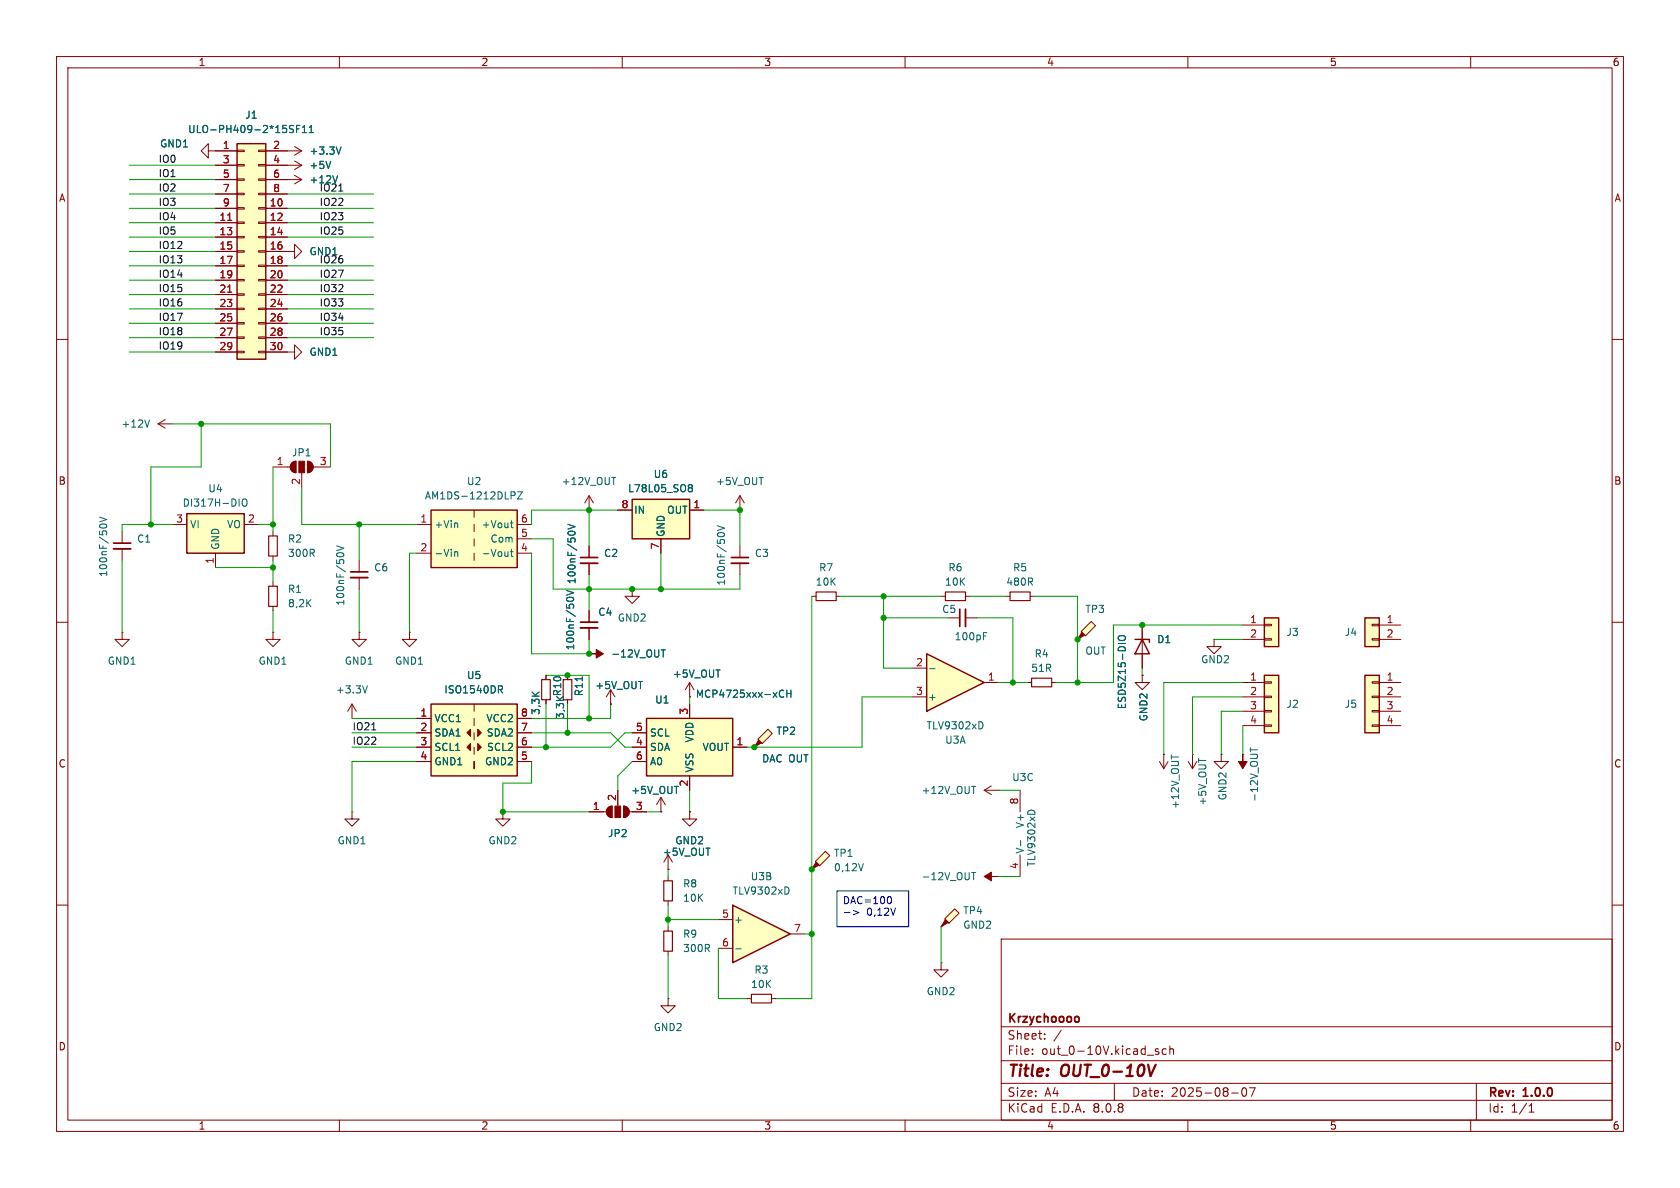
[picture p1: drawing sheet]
<svg xmlns="http://www.w3.org/2000/svg" width="297mm" height="210mm" viewBox="0 0 297 210" stroke-linecap="round" stroke-linejoin="round" font-family="sans-serif">
<g fill="none" stroke="#840000" stroke-width=".18">
<path d="M10 10h277v190h-277zM12 12h273v186h-273zM60 10v2M110 10v2M160 10v2M210 10v2M260 10v2M10 60h2M285 60h2M10 110h2M201.9 119.4v1.3h1.3l-1.3 1.2-1.2-1.2h1.2M201.9 119.4h.1"/>
<path d="M285 110h2M174 139.7l1.3 .8M174 139.7h2.5M175.3 138.9l-1.3 .8M176.5 139.7h.1M10 160h2M132.1 176.5h.7M136.4 176.5h.8M177 166h108v32h-108zM285 160h2M60 198v2M110 198v2"/>
<path d="M160 198v2M177 194.5h108M177 191.5h108M177 187.5h108M177 181.5h108M182.5 186.3v.1M182.5 185.5v.1M184.7 183.6v.1M184.7 182.8v.1M187.6 182.1l-1.3 2M197 191.5v3M204.8 185.5l-.3-.1-.3 .2 .1 .2 .5 .2v.3h-.6"/>
<path d="M206.2 185.5l-.5-.1-.2 .3v.4l.1 .2h.6M206.8 185.5l.2-.1 .4 .1 .1 .9M206.8 184.9v1.5M210 198v2M217.7 193.2h1.2M219.7 192.4l.2-.1a.81 .81 0 0 1 .6 .6 .81 .81 0 0 1-.3 .8l-.2 .1a.81 .81 0 0 1-.3-1.4zM220.9 192.3h1l-.7 1.5M260 198v2M261 191.5v6.5M270.3 196.6h.9M270.3 195.5l.4-.4v1.5"/>
</g>
<path d="M204.3 188.2l-.9 2" fill="none" stroke="#840000" stroke-width=".4"/>
<path d="M190.7 179.8v.7" fill="none" stroke="#840000" stroke-width=".3"/>
<path d="M171.8 139h.7" fill="none" stroke="#006464" stroke-width=".18"/>
<path d="M132.8 175.8h3.6v1.5h-3.6z" fill="none" stroke="#840000" stroke-width=".2"/>
<path d="M129.5 160l10.2 5.1-10.2 5.1z" fill="#ffffc2"/>
<path d="M129.5 160l10.2 5.1-10.2 5.1z" fill="none" stroke="#840000" stroke-width=".25"/>
<g fill="none" stroke="#840000" stroke-width=".18">
<path d="M50.8 29.2h2.5M52.1 28.4l1.2 .8M53.3 29.2l-1.2 .8M166.4 105.4h.7M167.6 109.2h2.1M170.7 105.4h.7M170.7 109.2h2M109.2 139.7v2.8M205 134.6l.7 1.3M205.7 133.4h.1M205.7 133.4v2.5M206.5 134.6l-.8 1.3"/>
<path d="M210.1 134.6l.7 1.3M210.8 133.4h.1M210.8 133.4v2.5M211.6 134.6l-.8 1.3M215.9 133.4v1.2h1.3l-1.3 1.3-1.3-1.3h1.3M215.9 133.4h.1M219.7 133.4h.1M104.1 143.5h3.1M107.5 142.8l.7-.3v2a1.02 1.02 0 0 1-.9-.6 1.02 1.02 0 0 1 .2-1.1zM110.2 142.5a1.02 1.02 0 0 1 1 1 1.02 1.02 0 0 1-1 1zM111.3 143.5h3M116.8 143.5h.1"/>
<path d="M116.8 141l-.7 1.2M116.8 141v2.5M116.8 141l.8 1.2M127 162.6h2.5M127 167.6h2.5M139.7 165.1h2.5"/>
</g>
<path d="M58.5 28.5l-.5 1.3M173.9 112.4h.4M173.9 111.8h.6M207.1 133.5v.7M221.1 132.2v.7M221.1 132.6h1.2M139.2 156.9l.3 .4-.3 .7M130.1 167.7h.9" fill="none" stroke="#006464" stroke-width=".18"/>
<g fill="#840000" stroke="#840000" stroke-width=".18">
<path d="M219.7 133.4v1.2h.8l-.8 1.3-.8-1.3h.8z"/>
<path d="M107.5 142.8l.7-.3v2a1.02 1.02 0 0 1-.9-.6 1.02 1.02 0 0 1 .2-1.1z"/>
<path d="M108.7 142.5h1v2h-1z"/>
<path d="M110.2 142.5a1.02 1.02 0 0 1 1 1 1.02 1.02 0 0 1-1 1z"/>
</g>
<path d="M167.1 104.6h3.6v1.6h-3.6z" fill="none" stroke="#840000" stroke-width=".2"/>
<path d="M170.7 107.7v3" fill="none" stroke="#840000" stroke-width=".33"/>
<path d="M169.7 107.7v3" fill="none" stroke="#840000" stroke-width=".3"/>
<path d="M144.1 152.3l1.8-1.8 .8 .8-1.8 1.7z" fill="#ffffc2"/>
<path d="M144.3 152.4l.5 .5-1.3 .8z" fill="#840000" stroke="#840000" stroke-width=".18"/>
<path d="M130.8 90.2h.1M130.8 87.6l-.8 1.3M130.8 87.6v2.6M130.8 96.5v2.1M130.8 99.6v2M130.8 87.6l.8 1.3M143.5 153.7h.1M144.1 152.3l1.8-1.8 .8 .8-1.8 1.7z" fill="none" stroke="#840000" stroke-width=".18"/>
<path d="M126.8 94.4a.79 .79 0 0 1 1.3 0M126.8 92.9l1.3 .5-1.3 .4M152.6 152.7l-.4 1.2" fill="none" stroke="#006464" stroke-width=".18"/>
<path d="M129.3 99.6h3" fill="none" stroke="#840000" stroke-width=".33"/>
<path d="M129.3 98.6h3" fill="none" stroke="#840000" stroke-width=".3"/>
<path d="M111.8 88.3h10.1v7h-10.1z" fill="#ffffc2"/>
<path d="M111.8 88.3h10.1v7h-10.1z" fill="none" stroke="#840000" stroke-width=".25"/>
<path d="M109.2 90.2h2.6M116.8 95.3v2.5M121.9 90.2h2.6M166.4 170.2v1.3h1.2l-1.2 1.2-1.3-1.2h1.3M166.4 170.2h.1" fill="none" stroke="#840000" stroke-width=".18"/>
<path d="M121.8 86.2h.1M121.8 85.7h.4l.1 .1 .1 .2-.2 .2M121.9 86.2h.3M121.9 86.2l-.1 .1M122.2 86.2l.2 .3-.1 .3-.1 .1h-.4" fill="none" stroke="#006464" stroke-width=".18"/>
<path d="M167 162.4l1.8-1.7 .7 .7-1.7 1.8z" fill="#ffffc2"/>
<path d="M167.1 162.6l.5 .5-1.2 .7z" fill="#840000" stroke="#840000" stroke-width=".18"/>
<path d="M177.8 105.4h.8M182.1 105.4h.8M121.9 123.2h.1M121.9 120.7l-.7 1.2M121.9 120.7v2.5M121.9 120.7l.8 1.2M166.4 163.8h.1M167 162.4l1.8-1.7 .7 .7-1.7 1.8z" fill="none" stroke="#840000" stroke-width=".18"/>
<path d="M178.6 104.6h3.5v1.6h-3.5z" fill="none" stroke="#840000" stroke-width=".2"/>
<path d="M114.3 127h15.2v10.2h-15.2z" fill="#ffffc2"/>
<path d="M114.3 127h15.2v10.2h-15.2z" fill="none" stroke="#840000" stroke-width=".25"/>
<path d="M143.5 105.4h.8M147.8 105.4h.8M111.8 132.1h2.5M111.8 129.5h2.5M111.8 134.6h2.5M121.9 124.5v2.5M121.9 137.2v2.5M129.5 132.1h2.6" fill="none" stroke="#840000" stroke-width=".18"/>
<path d="M137.9 123.1l.3 .2 .4-.2M138.6 122.1l-.4-.1-.3 .2M139.1 122v1.3M139.1 122.6h.7M139.8 122v1.3" fill="none" stroke="#006464" stroke-width=".18"/>
<path d="M144.3 104.6h3.5v1.6h-3.5z" fill="none" stroke="#840000" stroke-width=".2"/>
<path d="M134 130.7l1.8-1.8 .7 .8-1.8 1.7z" fill="#ffffc2"/>
<path d="M134.1 130.8l.5 .5-1.3 .8z" fill="#840000" stroke="#840000" stroke-width=".18"/>
<path d="M133.3 132.1h.1M134 130.7l1.8-1.8 .7 .8-1.8 1.7z" fill="none" stroke="#840000" stroke-width=".18"/>
<path d="M163.8 115.6l10.2 5.1-10.2 5z" fill="#ffffc2"/>
<path d="M163.8 115.6l10.2 5.1-10.2 5z" fill="none" stroke="#840000" stroke-width=".25"/>
<g fill="none" stroke="#840000" stroke-width=".18">
<path d="M104.1 115.6h.1M111.8 104.1v1.3h1.2l-1.2 1.3-1.3-1.3h1.3M111.8 104.1h.1M161.3 118.1h2.5M107.9 124.5h.1M107.9 121.9l-.7 1.3M107.9 121.9v2.6M107.9 121.9l.8 1.3M161.3 123.2h2.5M174 120.7h2.5M181.6 120.7h.8M185.9 120.7h.8"/>
<path d="M176.5 154.9h.1M118.1 176.5v1.3h1.3l-1.3 1.3-1.3-1.3h1.3M118.1 176.5h.1M118.1 163.8v.8M118.1 168.1v.8"/>
</g>
<path d="M116.9 114.9h.7M117.3 114.9v1.2M164.4 118.2h.9M173.5 127.6l.3 .5-.3 .7M171.8 154.2h.7M172.1 154.2v1.3" fill="none" stroke="#006464" stroke-width=".18"/>
<g fill="#840000" stroke="#840000" stroke-width=".18">
<path d="M104.1 115.6h1.3v-.8l1.3 .8-1.3 .7v-.7z"/>
<path d="M174 154.9l1.3-.7v.7h1.2h-1.2v.8z"/>
</g>
<path d="M182.4 119.9h3.5v1.5h-3.5zM117.3 164.6h1.6v3.5h-1.6z" fill="none" stroke="#840000" stroke-width=".2"/>
<path d="M191.1 111.6l1.8-1.7 .8 .7-1.8 1.8z" fill="#ffffc2"/>
<path d="M191.3 111.8l.5 .5-1.3 .7z" fill="#840000" stroke="#840000" stroke-width=".18"/>
<path d="M190.5 113h.1M191.1 111.6l1.8-1.7 .8 .7-1.8 1.8zM88.9 143.5v1.3h1.3l-1.3 1.3-1.3-1.3h1.3M88.9 143.5h.1M118.1 153.7h.1M118.1 151.1l-.8 1.3M118.1 151.1v2.6M118.1 151.1l.8 1.3" fill="none" stroke="#840000" stroke-width=".18"/>
<path d="M241.3 119.4h2.5v10.1h-2.5z" fill="#ffffc2"/>
<path d="M242.6 128.1h1.2v.3h-1.2zM242.6 125.6h1.2v.3h-1.2zM242.6 123.1h1.2v.2h-1.2zM242.6 120.5h1.2v.3h-1.2zM243.8 120.7h3.8M243.8 123.2h3.8M243.8 125.7h3.8M243.8 128.3h3.8" fill="none" stroke="#840000" stroke-width=".18"/>
<path d="M241.3 119.4h2.5v10.1h-2.5z" fill="none" stroke="#840000" stroke-width=".25"/>
<path d="M223.5 119.4h2.6v10.1h-2.6z" fill="#ffffc2"/>
<path d="M219.7 120.7h3.8M219.7 123.2h3.8M219.7 125.7h3.8M219.7 128.3h3.8M223.5 128.1h1.3v.3h-1.3zM223.5 125.6h1.3v.3h-1.3zM223.5 123.1h1.3v.2h-1.3zM223.5 120.5h1.3v.3h-1.3z" fill="none" stroke="#840000" stroke-width=".18"/>
<path d="M223.5 119.4h2.6v10.1h-2.6z" fill="none" stroke="#840000" stroke-width=".25"/>
<path d="M241.3 109.2h2.5v5.1h-2.5z" fill="#ffffc2"/>
<path d="M242.6 112.9h1.2v.3h-1.2zM242.6 110.4h1.2v.2h-1.2zM243.8 110.5h3.8M243.8 113h3.8" fill="none" stroke="#840000" stroke-width=".18"/>
<path d="M241.3 109.2h2.5v5.1h-2.5z" fill="none" stroke="#840000" stroke-width=".25"/>
<path d="M223.5 109.2h2.6v5.1h-2.6z" fill="#ffffc2"/>
<g fill="none" stroke="#840000" stroke-width=".18">
<path d="M201.9 110.5v7.6M214.6 113v1.3h1.3l-1.3 1.3-1.2-1.3h1.2M214.6 113h.1M219.7 110.5h3.8M219.7 113h3.8M223.5 112.9h1.3v.3h-1.3zM223.5 110.4h1.3v.2h-1.3zM180.3 139.7v3.8M62.2 143.5v1.3h1.3l-1.3 1.3-1.2-1.3h1.2M62.2 143.5h.1M118.1 154.9v.8M118.1 159.3v.7"/>
<path d="M121.9 143.5v1.3h1.3l-1.3 1.3-1.3-1.3h1.3M121.9 143.5h.1M180.3 151.1v3.8"/>
</g>
<path d="M200.7 113h2.5v.5M201.9 113l1.3 2.6h-2.5zM223.5 109.2h2.6v5.1h-2.6z" fill="none" stroke="#840000" stroke-width=".25"/>
<path d="M117.3 155.7h1.6v3.6h-1.6z" fill="none" stroke="#840000" stroke-width=".2"/>
<path d="M197.7 112.5a.81 .81 0 0 1 1.3 .2 .43 .43 0 0 1-.5 .5h-.4a.42 .42 0 0 1-.4-.2 .42 .42 0 0 1 0-.5zM180.4 148.5v1M181.7 143.5l.5-.3 .7 .3" fill="none" stroke="#006464" stroke-width=".18"/>
<path d="M76.2 124.5h15.2v12.7h-15.2z" fill="#ffffc2"/>
<path d="M76.2 124.5h15.2v12.7h-15.2z" fill="none" stroke="#840000" stroke-width=".25"/>
<g fill="none" stroke="#840000" stroke-width=".18">
<path d="M27.9 74.9l1.3 .8M27.9 74.9h2.6M29.2 74.2l-1.3 .7M48.3 82.6h3M48.3 94v.7M48.3 98.3v.8M51.6 81.8l.7-.3v2.1a1.02 1.02 0 0 1-.9-.7 1.02 1.02 0 0 1 .2-1.1zM53.3 83.6v2.8M54.4 81.5a1.02 1.02 0 0 1 1 1.1 1.02 1.02 0 0 1-1 1zM55.4 82.6h3M63.5 99.1v2M63.5 102.1v2"/>
<path d="M96.5 119.4v.7M100.3 119.4v.7M62.2 124.5l-.7 1.2M62.2 124.5v2.5M62.2 124.5l.8 1.2M73.7 127h2.5M73.7 129.5h2.5M73.7 132.1h2.5M73.7 134.6h2.5M83.8 134.6v1.3zM83.8 124.5v1.2M83.8 127v1.3"/>
<path d="M83.8 129.5v1.3M83.8 132.1v1.3M91.4 127h2.6M91.4 129.5h2.6M91.4 132.1h2.6M91.4 134.6h2.6M96.5 123.7v.8"/>
</g>
<g fill="#840000" stroke="#840000" stroke-width=".18">
<path d="M82.5 129.5l.7-.6v1.3z"/>
<path d="M84.5 131.4l.6 .7-.6 .6z"/>
<path d="M84.5 128.9l.6 .6-.6 .7z"/>
<path d="M82.5 132.1l.7-.7v1.3z"/>
<path d="M51.6 81.8l.7-.3v2.1a1.02 1.02 0 0 1-.9-.7 1.02 1.02 0 0 1 .2-1.1z"/>
<path d="M52.8 81.5h1v2.1h-1z"/>
<path d="M54.4 81.5a1.02 1.02 0 0 1 1 1.1 1.02 1.02 0 0 1-1 1z"/>
</g>
<path d="M26.4 74.2l-.4 1.3M59.5 98a.79 .79 0 0 1 1.3 0M59.5 96.5l1.3 .4-1.3 .4M102.9 119.6v.8M65 121.2l-.5 1.3M88.1 121.2h.5l.2 .3-.1 .3-.6 .1M88.4 121.9l.4 .6" fill="none" stroke="#006464" stroke-width=".18"/>
<path d="M47.5 94.7h1.5v3.6h-1.5zM95.8 120.1h1.5v3.6h-1.5zM99.6 120.1h1.5v3.6h-1.5z" fill="none" stroke="#840000" stroke-width=".2"/>
<path d="M62 102.1h3" fill="none" stroke="#840000" stroke-width=".33"/>
<path d="M62 101.1h3" fill="none" stroke="#840000" stroke-width=".3"/>
<path d="M33 90.8h10.2v7h-10.2z" fill="#ffffc2"/>
<path d="M33 90.8h10.2v7h-10.2z" fill="none" stroke="#840000" stroke-width=".25"/>
<g fill="none" stroke="#840000" stroke-width=".18">
<path d="M50.8 31.8h2.5M52.1 31l1.2 .8M53.3 31.8l-1.2 .7M50.8 62.2h1.3v-1.2l1.2 1.2-1.2 1.3v-1.3M21.6 94v2M21.6 97v2.1M30.5 92.7h2.5M38.1 97.8v2.5M43.2 92.7h2.5M104.1 96.5v2.1M104.1 99.6v2M21.6 111.8v1.2h1.3l-1.3 1.3-1.3-1.3h1.3"/>
<path d="M21.6 111.8h.1M48.3 111.8v1.2h1.2l-1.2 1.3-1.3-1.3h1.3M48.3 111.8h.1M48.3 102.9v.7M48.3 107.2v.8M63.5 111.8v1.2h1.3l-1.3 1.3-1.3-1.3h1.3M63.5 111.8h.1M72.4 111.8v1.2h1.3l-1.3 1.3-1.3-1.3h1.3M72.4 111.8h.1M104.1 108v2M104.1 111v2"/>
</g>
<path d="M59.7 31.1l-.4 1.2M17.6 92.9a.79 .79 0 0 1 1.3 0M17.6 91.4l1.3 .4-1.3 .5M42.9 88.4l.2-.2a.43 .43 0 0 1 .6 .4v.5a.42 .42 0 0 1-.5 .4 .42 .42 0 0 1-.4-.4zM100.4 94.2a.79 .79 0 0 1 1.3 0M100.4 92.7l1.3 .4-1.3 .4M100.1 105.9a.79 .79 0 0 1 1.3 0M100.1 104.4l1.3 .4-1.3 .4" fill="none" stroke="#006464" stroke-width=".18"/>
<path d="M47.5 103.6h1.5v3.6h-1.5z" fill="none" stroke="#840000" stroke-width=".2"/>
<path d="M20.1 97h3M102.6 99.6h3.1M102.6 111h3.1" fill="none" stroke="#840000" stroke-width=".33"/>
<path d="M20.1 96h3M102.6 98.6h3.1M102.6 110h3.1" fill="none" stroke="#840000" stroke-width=".3"/>
<path d="M76.2 90.2h15.2v10.1h-15.2z" fill="#ffffc2"/>
<path d="M76.2 90.2h15.2v10.1h-15.2z" fill="none" stroke="#840000" stroke-width=".25"/>
<g fill="none" stroke="#840000" stroke-width=".18">
<path d="M73.7 92.7h2.5M73.7 97.8h2.5M83.8 90.2v1.2M83.8 92.7v1.3M83.8 95.3v1.2M83.8 97.8v1.3M91.4 92.7h2.6M91.4 97.8h2.6M91.4 95.3h2.6M104.1 90.2h.1M104.1 87.6l-.7 1.3M104.1 87.6v2.6"/>
<path d="M104.1 87.6l.8 1.3"/>
</g>
<path d="M80.4 97.6l.2-.1 .3 .1v.8M80.4 97.5v.9M80.7 92.4l.2 .2v.7M90.2 97.5h.5M90.2 92.4h.5M90.4 86.9h.4l.3 .3-.1 .3-.6 .1M90.4 92v1.1l.3 .2M90.4 97.1v1.1l.3 .2M91.5 86.9h.8l-.8 1.3h.8M108.1 84.4h.8" fill="none" stroke="#006464" stroke-width=".18"/>
<path d="M41.9 25.4h5.1v38.1h-5.1z" fill="#ffffc2"/>
<g fill="none" stroke="#840000" stroke-width=".18">
<path d="M36.8 26.7v-1.3l-1.2 1.3 1.2 1.2v-1.2h5.1M38.1 36.8h3.8M38.1 39.4h3.8M38.1 29.2h3.8M38.1 31.8h3.8M38.1 34.3h3.8M41.9 39.2h1.3v.3h-1.3zM41.9 36.7h1.3v.3h-1.3zM41.9 34.2h1.3v.2h-1.3zM41.9 31.6h1.3v.3h-1.3zM41.9 29.1h1.3v.2h-1.3zM41.9 26.5h1.3v.3h-1.3z"/>
<path d="M45.7 39.2h1.3v.3h-1.3zM45.7 36.7h1.3v.3h-1.3zM45.7 34.2h1.3v.2h-1.3zM45.7 31.6h1.3v.3h-1.3zM45.7 29.1h1.3v.2h-1.3zM45.7 26.5h1.3v.3h-1.3zM47 26.7h6.3M47 36.8h3.8M47 39.4h3.8M47 29.2h3.8M47 31.8h3.8M47 34.3h3.8"/>
<path d="M52.1 25.9l1.2 .8M53.3 26.7l-1.2 .7M38.1 41.9h3.8M38.1 44.5h3.8M38.1 47h3.8M38.1 49.5h3.8M38.1 52.1h3.8M38.1 54.6h3.8M38.1 57.2h3.8M38.1 59.7h3.8M41.9 59.6h1.3v.2h-1.3zM41.9 57h1.3v.3h-1.3z"/>
<path d="M41.9 54.5h1.3v.2h-1.3zM41.9 51.9h1.3v.3h-1.3zM41.9 49.4h1.3v.3h-1.3zM41.9 46.9h1.3v.2h-1.3zM41.9 44.3h1.3v.3h-1.3zM41.9 41.8h1.3v.2h-1.3zM45.7 59.6h1.3v.2h-1.3zM45.7 57h1.3v.3h-1.3zM45.7 54.5h1.3v.2h-1.3zM45.7 51.9h1.3v.3h-1.3zM45.7 49.4h1.3v.3h-1.3zM45.7 46.9h1.3v.2h-1.3z"/>
<path d="M45.7 44.3h1.3v.3h-1.3zM45.7 41.8h1.3v.2h-1.3zM47 44.5h5.1v1.2l1.2-1.2-1.2-1.3v1.3M47 41.9h3.8M47 47h3.8M47 49.5h3.8M47 52.1h3.8M47 54.6h3.8M47 57.2h3.8M47 59.7h3.8M38.1 62.2h3.8M41.9 62.1h1.3v.3h-1.3z"/>
<path d="M45.7 62.1h1.3v.3h-1.3zM47 62.2h3.8M104.1 96.5v2.1M104.1 99.6v2M109.2 90.2h2.6M116.8 95.3v2.5M121.9 90.2h2.6M96.5 119.4v.7M100.3 119.4v.7M104.1 115.6h.1M104.1 108v2M104.1 111v2"/>
<path d="M201.9 119.4h.1M201.9 110.5v2.5M201.9 115.6v2.5M73.7 132.1h2.5M73.7 129.5h2.5M73.7 134.6h2.5M73.7 127h2.5M91.4 132.1h2.6M91.4 129.5h2.6M91.4 134.6h2.6M91.4 127h2.6M96.5 123.7v.8"/>
<path d="M107.9 124.5h.1M109.2 139.7v2.5M111.8 132.1h2.5M111.8 129.5h2.5M111.8 134.6h2.5M121.9 123.2h.1M121.9 124.5v2.5M121.9 137.2v2.5M129.5 132.1h2.6M133.3 132.1h.1M104.1 143.5h2.6M111.8 143.5h2.5"/>
<path d="M116.8 143.5h.1M118.1 153.7h.1M121.9 143.5h.1"/>
</g>
<path d="M41.9 25.4h5.1v38.1h-5.1z" fill="none" stroke="#840000" stroke-width=".25"/>
<path d="M40.2 39h.8M40.2 51.7h.8" fill="none" stroke="#a90000" stroke-width=".18"/>
<g fill="none" stroke="#006464" stroke-width=".18">
<path d="M51.4 22.8l.4 .1 .1 .3-.3 .2h-.3M51.4 22.2h.5M52.4 22.8h.5M53 22.2h-.6v1.2M53.5 23.4h.7M53.5 22.5l.3-.3v1.2M54.7 23.4h.7M54.7 22.5l.3-.3v1.2M58.5 28.5l-.5 1.3M59.7 31.1l-.4 1.2M60.3 26l-.4 1.2M100.4 94.2a.79 .79 0 0 1 1.3 0"/>
<path d="M100.4 92.7l1.3 .4-1.3 .4M121.8 86.2h.1M121.8 85.7h.4l.1 .1 .1 .2-.2 .2M121.9 86.2h.3M121.9 86.2l-.1 .1M122.2 86.2l.2 .3-.1 .3-.1 .1h-.4M100.1 105.9a.79 .79 0 0 1 1.3 0M100.1 104.4l1.3 .4-1.3 .4M102.9 119.6v.8M116.9 114.9h.7M117.3 114.9v1.2M197.7 112.5a.81 .81 0 0 1 1.3 .2 .43 .43 0 0 1-.5 .5h-.4a.42 .42 0 0 1-.4-.2 .42 .42 0 0 1 0-.5z"/>
<path d="M88.1 121.2h.5l.2 .3-.1 .3-.6 .1M88.4 121.9l.4 .6M137.9 123.1l.3 .2 .4-.2M138.6 122.1l-.4-.1-.3 .2M139.1 122v1.3M139.1 122.6h.7M139.8 122v1.3"/>
</g>
<path d="M59.9 33.8h.7M65.7 129h.7" fill="none" stroke="#0f0f0f" stroke-width=".18"/>
<path d="M148 157.5h12.7v6.3h-12.7zM157.2 158.5a.68 .68 0 0 1 .4 .6 .68 .68 0 0 1-.4 .7M149.3 161.3h1M150.9 161l1 .3-1 .4" fill="none" stroke="#0000c2" stroke-width=".18"/>
<g fill="none" stroke="#009600" stroke-width=".18">
<path d="M22.9 34.3h15.2M22.9 39.4h15.2M22.9 36.8h15.2M22.9 29.2h15.2M22.9 31.8h15.2M50.8 34.3h15.2M50.8 39.4h15.2M50.8 36.8h15.2M22.9 59.7h15.2M22.9 57.2h15.2M22.9 44.5h15.2M22.9 41.9h15.2"/>
<path d="M22.9 49.5h15.2M22.9 52.1h15.2M22.9 54.6h15.2M22.9 47h15.2M50.8 59.7h15.2M50.8 57.2h15.2M50.8 41.9h15.2M50.8 49.5h15.2M50.8 52.1h15.2M50.8 54.6h15.2M50.8 47h15.2M22.9 62.2h15.2"/>
<path d="M30.5 74.9h27.9v7.7M35.6 74.9v7.7h-8.9v10.1M21.6 99.1v12.7M30.5 92.7h-8.9v1.3M45.7 92.7h2.6M48.3 82.6v11.4M48.3 99.1v3.8M53.3 86.4v6.3h20.4M63.5 92.7v6.4M73.7 97.8h-1.3v14M94 97.8v17.8h10.1v-2.6M94 95.3h3.8v8.8h33v-2.5"/>
<path d="M104.1 90.2v6.3M109.2 90.2h-15.2v2.5M116.8 97.8v6.3M124.5 90.2h6.3v6.3M38.1 100.3h10.2M48.3 108v3.8M63.5 104.1v7.7M96.5 119.4h7.6v7.6M104.1 101.6v6.4M143.5 105.4v71.1h-6.3M148.6 105.4h17.8M156.2 109.2h11.4"/>
<path d="M156.2 105.4v12.7h5.1M171.4 105.4h6.4M172.7 109.2h6.4v11.5M182.9 105.4h7.6v15.3M201.9 118.1v1.3M214.6 113h5.1M219.7 110.5h-22.9v10.2h-10.1M62.2 132.1h11.5M62.2 129.5h11.5M62.2 127h11.5M73.7 134.6h-11.5v8.9M94 129.5h13.9l2.6 2.6h1.3"/>
<path d="M94 134.6v3.8h-5.1v5.1h15.2M96.5 124.5v7.6M100.3 124.5v5M107.9 124.5v2.5h-13.9M111.8 134.6l-2.6 2.6v2.5M111.8 129.5h-1.3l-2.6 2.6h-13.9M121.9 123.2v1.3M121.9 139.7v3.8M161.3 123.2h-8.9v8.9h-20.3M176.5 139.7h3.8M176.5 120.7h5.1M219.7 123.2h-8.9v10.2"/>
<path d="M219.7 120.7h-14v12.7M219.7 128.3v5.1M219.7 125.7h-3.8v7.7M114.3 143.5h2.5M118.1 153.7v1.2M176.5 154.9h3.8M118.1 160v3.8M118.1 168.9v7.6M118.1 162.6h8.9M127 167.6v8.9h5.1M142.2 165.1h1.3M166.4 163.8v6.4"/>
</g>
<g fill="#009600" stroke="#009600" stroke-width=".18">
<circle cx="156.2" cy="105.4" r=".46"/>
<circle cx="100.3" cy="129.5" r=".46"/>
<circle cx="130.8" cy="90.2" r=".46"/>
<circle cx="116.8" cy="104.1" r=".46"/>
<circle cx="100.3" cy="119.4" r=".46"/>
<circle cx="104.1" cy="127" r=".46"/>
<circle cx="201.9" cy="110.5" r=".46"/>
<circle cx="143.5" cy="153.7" r=".46"/>
<circle cx="133.3" cy="132.1" r=".46"/>
<circle cx="118.1" cy="162.6" r=".46"/>
<circle cx="143.5" cy="165.1" r=".46"/>
<circle cx="179.1" cy="120.7" r=".46"/>
<circle cx="190.5" cy="120.7" r=".46"/>
<circle cx="190.5" cy="113" r=".46"/>
<circle cx="156.2" cy="109.2" r=".46"/>
<circle cx="88.9" cy="143.5" r=".46"/>
<circle cx="96.5" cy="132.1" r=".46"/>
<circle cx="48.3" cy="92.7" r=".46"/>
<circle cx="35.6" cy="74.9" r=".46"/>
<circle cx="48.3" cy="100.3" r=".46"/>
<circle cx="26.7" cy="92.7" r=".46"/>
<circle cx="104.1" cy="104.1" r=".46"/>
<circle cx="104.1" cy="115.6" r=".46"/>
<circle cx="63.5" cy="92.7" r=".46"/>
<circle cx="111.8" cy="104.1" r=".46"/>
<circle cx="104.1" cy="90.2" r=".46"/>
</g>
<g font-size="2.8" fill="#840000">
<text x="178" y="190.9">Title:</text>
<text x="187.7" y="190.9">OUT_0-10V</text>
</g>
<g font-size="2.1" fill="#840000">
<text x="178" y="184">Sheet:</text>
<text x="178" y="181.2">Krzychoooo</text>
<text x="178" y="186.7">File:</text>
<text x="184.1" y="186.7">out_0-10V.kicad_sch</text>
<text x="178" y="196.9">KiCad</text>
<text x="178" y="194.1">Size:</text>
<text x="184.7" y="194.1">A4</text>
<text x="185.7" y="196.9">E.D.A.</text>
<text x="193.3" y="196.9">8.0.8</text>
<text x="200" y="194.1">Date:</text>
<text x="207" y="194.1">2025-08-07</text>
<text x="263" y="194.3">Rev:</text>
<text x="263" y="196.9">Id:</text>
<text x="267.1" y="196.9">1/1</text>
<text x="269.4" y="194.3">1.0.0</text>
</g>
<g font-size="1.8" fill="#840000">
<text x="35" y="11.9">1</text>
<text x="85" y="11.9">2</text>
<text x="135" y="11.9">3</text>
<text x="185" y="11.9">4</text>
<text x="235" y="11.9">5</text>
<text x="285" y="11.9">6</text>
<text x="10.3" y="35.9">A</text>
<text x="285.3" y="35.9">A</text>
<text x="10.3" y="85.9">B</text>
<text x="285.3" y="85.9">B</text>
<text x="99.9" y="127.2" transform="rotate(-90 99.9 127.2)">3,3K</text>
<text x="10.3" y="135.9">C</text>
<text x="285.3" y="135.9">C</text>
<text x="10.3" y="185.9">D</text>
<text x="285.3" y="185.9">D</text>
<text x="35" y="199.9">1</text>
<text x="85" y="199.9">2</text>
<text x="135" y="199.9">3</text>
<text x="185" y="199.9">4</text>
<text x="235" y="199.9">5</text>
<text x="285" y="199.9">6</text>
</g>
<g font-size="1.8" fill="#006464">
<text x="33.2" y="23.7">ULO-PH409-2*15SF11</text>
<text x="43.3" y="21.2">J1</text>
<text x="28.2" y="26.3">GND1</text>
<text x="54.6" y="27.5">+3.3V</text>
<text x="54.6" y="30.1">+5V</text>
<text x="54.6" y="32.6">+12V</text>
<text x="56.4" y="33.9">IO21</text>
<text x="54.6" y="45.3">GND1</text>
<text x="56.4" y="46.6">IO26</text>
<text x="54.6" y="63.1">GND1</text>
<text x="21.4" y="75.8">+12V</text>
<text x="51.5" y="80.9">JP1</text>
<text x="32.2" y="89.8">DI317H-DIO</text>
<text x="36.7" y="87.2">U4</text>
<text x="75" y="88.5">AM1DS-1212DLPZ</text>
<text x="82.4" y="86">U2</text>
<text x="99.2" y="86">+12V_OUT</text>
<text x="110.9" y="87.2">L78L05_SO8</text>
<text x="115.5" y="84.7">U6</text>
<text x="126.5" y="86">+5V_OUT</text>
<text x="33.5" y="93.6">VI</text>
<text x="40" y="93.6">VO</text>
<text x="76.7" y="93.6">+Vin</text>
<text x="85" y="93.6">+Vout</text>
<text x="112" y="91">IN</text>
<text x="117.7" y="95" transform="rotate(-90 117.7 95)">GND</text>
<text x="117.8" y="91">OUT</text>
<text x="24.1" y="96.1">C1</text>
<text x="39" y="97.3" transform="rotate(-90 39 97.3)">GND</text>
<text x="50.8" y="96.1">R2</text>
<text x="50.8" y="98.7">300R</text>
<text x="66" y="101.2">C6</text>
<text x="76.7" y="98.7">-Vin</text>
<text x="85" y="98.7">-Vout</text>
<text x="86.6" y="96.1">Com</text>
<text x="106.7" y="98.7">C2</text>
<text x="133.4" y="98.7">C3</text>
<text x="144.7" y="101.2">R7</text>
<text x="167.6" y="101.2">R6</text>
<text x="179" y="101.2">R5</text>
<text x="19.2" y="102.1" transform="rotate(-90 19.2 102.1)">100nF/50V</text>
<text x="50.8" y="105">R1</text>
<text x="50.8" y="107.5">8,2K</text>
<text x="61.1" y="107.2" transform="rotate(-90 61.1 107.2)">100nF/50V</text>
<text x="102" y="103.4" transform="rotate(-90 102 103.4)">100nF/50V</text>
<text x="128.4" y="103.6" transform="rotate(-90 128.4 103.6)">100nF/50V</text>
<text x="144.1" y="103.7">10K</text>
<text x="167" y="103.7">10K</text>
<text x="177.8" y="103.7">480R</text>
<text x="105.7" y="109.1">C4</text>
<text x="109.1" y="110.1">GND2</text>
<text x="166.5" y="108.6">C5</text>
<text x="168.7" y="113.4">100pF</text>
<text x="191.8" y="108.6">TP3</text>
<text x="204.5" y="113.9">D1</text>
<text x="227.3" y="112.6">J3</text>
<text x="237.6" y="112.6">J4</text>
<text x="18.9" y="117.7">GND1</text>
<text x="45.6" y="117.7">GND1</text>
<text x="60.9" y="117.7">GND1</text>
<text x="69.7" y="117.7">GND1</text>
<text x="101.7" y="115.1" transform="rotate(-90 101.7 115.1)">100nF/50V</text>
<text x="108" y="116.4">-12V_OUT</text>
<text x="118.9" y="120">+5V_OUT</text>
<text x="182.2" y="119">51R</text>
<text x="182.8" y="116.4">R4</text>
<text x="191.8" y="115.9">OUT</text>
<text x="212.2" y="117.4">GND2</text>
<text x="59.3" y="122.8">+3.3V</text>
<text x="78.5" y="122.8">ISO1540DR</text>
<text x="82.4" y="120.2">U5</text>
<text x="99.4" y="123.2" transform="rotate(-90 99.4 123.2)">R10</text>
<text x="103.2" y="123.2" transform="rotate(-90 103.2 123.2)">R11</text>
<text x="105.1" y="122">+5V_OUT</text>
<text x="115.7" y="124.6">U1</text>
<text x="122.9" y="123.5">MCP4725xxx-xCH</text>
<text x="164" y="124.1">+</text>
<text x="199.2" y="125.5" transform="rotate(-90 199.2 125.5)">ESD5Z15-DIO</text>
<text x="227.3" y="125.3">J2</text>
<text x="237.6" y="125.3">J5</text>
<text x="76.7" y="127.9">VCC1</text>
<text x="76.7" y="130.4">SDA1</text>
<text x="85.9" y="127.9">VCC2</text>
<text x="86" y="130.4">SDA2</text>
<text x="95.6" y="126.5" transform="rotate(-90 95.6 126.5)">3,3K</text>
<text x="114.8" y="130.4">SCL</text>
<text x="122.8" y="131.3" transform="rotate(-90 122.8 131.3)">VDD</text>
<text x="137.2" y="130.1">TP2</text>
<text x="163.7" y="129.1">TLV9302xD</text>
<text x="167" y="131.7">U3A</text>
<text x="203" y="127.6" transform="rotate(-90 203 127.6)">GND2</text>
<text x="76.7" y="132.9">SCL1</text>
<text x="76.7" y="135.5">GND1</text>
<text x="85.6" y="135.5">GND2</text>
<text x="86" y="132.9">SCL2</text>
<text x="114.8" y="132.9">SDA</text>
<text x="114.8" y="135.5">A0</text>
<text x="122.8" y="136.7" transform="rotate(-90 122.8 136.7)">VSS</text>
<text x="124.1" y="132.9">VOUT</text>
<text x="134.6" y="135">DAC OUT</text>
<text x="111.5" y="140.6">+5V_OUT</text>
<text x="162.8" y="140.6">+12V_OUT</text>
<text x="178.8" y="138.3">U3C</text>
<text x="208.6" y="143.1" transform="rotate(-90 208.6 143.1)">+12V_OUT</text>
<text x="213.5" y="142.5" transform="rotate(-90 213.5 142.5)">+5V_OUT</text>
<text x="217" y="141.6" transform="rotate(-90 217 141.6)">GND2</text>
<text x="222.6" y="141.8" transform="rotate(-90 222.6 141.8)">-12V_OUT</text>
<text x="59.6" y="149.5">GND1</text>
<text x="86.3" y="149.5">GND2</text>
<text x="107.4" y="148.2">JP2</text>
<text x="119.3" y="149.5">GND2</text>
<text x="181.2" y="146.5" transform="rotate(-90 181.2 146.5)">V+</text>
<text x="117.1" y="151.5">+5V_OUT</text>
<text x="132.6" y="155.8">U3B</text>
<text x="147.3" y="151.7">TP1</text>
<text x="147.3" y="154.2">0,12V</text>
<text x="162.8" y="155.8">-12V_OUT</text>
<text x="181.2" y="151" transform="rotate(-90 181.2 151)">V-</text>
<text x="183.2" y="153.3" transform="rotate(-90 183.2 153.3)">TLV9302xD</text>
<text x="120.7" y="157.1">R8</text>
<text x="120.7" y="159.6">10K</text>
<text x="129.4" y="158.3">TLV9302xD</text>
<text x="170.2" y="161.8">TP4</text>
<text x="120.7" y="166">R9</text>
<text x="129.7" y="163.4">+</text>
<text x="170.2" y="164.4">GND2</text>
<text x="120.7" y="168.5">300R</text>
<text x="133.3" y="172.3">R3</text>
<text x="132.7" y="174.9">10K</text>
<text x="163.7" y="176.1">GND2</text>
<text x="115.5" y="182.5">GND2</text>
</g>
<g font-size="1.8" fill="#0f0f0f">
<text x="27.9" y="28.9">IO0</text>
<text x="27.9" y="33.9">IO2</text>
<text x="27.9" y="31.4">IO1</text>
<text x="27.9" y="41.6">IO5</text>
<text x="27.9" y="39">IO4</text>
<text x="27.9" y="36.5">IO3</text>
<text x="56.4" y="39">IO23</text>
<text x="56.4" y="41.6">IO25</text>
<text x="56.4" y="36.5">IO22</text>
<text x="27.9" y="46.6">IO13</text>
<text x="27.9" y="44.1">IO12</text>
<text x="27.9" y="49.2">IO14</text>
<text x="27.9" y="51.7">IO15</text>
<text x="56.4" y="51.7">IO32</text>
<text x="56.4" y="49.2">IO27</text>
<text x="27.9" y="59.3">IO18</text>
<text x="27.9" y="56.8">IO17</text>
<text x="27.9" y="54.3">IO16</text>
<text x="56.4" y="59.3">IO35</text>
<text x="56.4" y="56.8">IO34</text>
<text x="56.4" y="54.3">IO33</text>
<text x="27.9" y="61.9">IO19</text>
<text x="62.2" y="129.2">IO21</text>
<text x="62.2" y="131.7">IO22</text>
</g>
<g font-size="1.8" fill="#a90000">
<text x="39.3" y="26.4">1</text>
<text x="39.3" y="29">3</text>
<text x="48.2" y="26.4">2</text>
<text x="48.2" y="29">4</text>
<text x="39.3" y="31.5">5</text>
<text x="39.3" y="34">7</text>
<text x="48.2" y="31.5">6</text>
<text x="48.2" y="34">8</text>
<text x="38.7" y="39.1">11</text>
<text x="38.7" y="41.7">13</text>
<text x="39.3" y="36.6">9</text>
<text x="47.6" y="36.6">10</text>
<text x="47.6" y="39.1">12</text>
<text x="47.6" y="41.7">14</text>
<text x="38.7" y="44.2">15</text>
<text x="38.7" y="46.7">17</text>
<text x="47.6" y="44.2">16</text>
<text x="47.6" y="46.7">18</text>
<text x="38.7" y="49.3">19</text>
<text x="38.7" y="51.8">21</text>
<text x="47.6" y="49.3">20</text>
<text x="47.6" y="51.8">22</text>
<text x="38.7" y="54.4">23</text>
<text x="38.7" y="56.9">25</text>
<text x="38.7" y="59.4">27</text>
<text x="47.6" y="54.4">24</text>
<text x="47.6" y="56.9">26</text>
<text x="47.6" y="59.4">28</text>
<text x="38.7" y="62">29</text>
<text x="47.6" y="62">30</text>
<text x="48.8" y="82.3">1</text>
<text x="56.4" y="82.3">3</text>
<text x="53.1" y="85.8" transform="rotate(-90 53.1 85.8)">2</text>
<text x="109.8" y="89.9">8</text>
<text x="122.5" y="89.9">1</text>
<text x="31" y="92.5">3</text>
<text x="43.7" y="92.5">2</text>
<text x="74.2" y="92.5">1</text>
<text x="92" y="95">5</text>
<text x="92" y="92.5">6</text>
<text x="37.8" y="99.8" transform="rotate(-90 37.8 99.8)">1</text>
<text x="74.2" y="97.5">2</text>
<text x="92" y="97.5">4</text>
<text x="116.6" y="97.2" transform="rotate(-90 116.6 97.2)">7</text>
<text x="220.9" y="110.2">1</text>
<text x="220.9" y="112.8">2</text>
<text x="245" y="110.2">1</text>
<text x="245" y="112.8">2</text>
<text x="161.9" y="117.9">2</text>
<text x="161.9" y="122.9">3</text>
<text x="174.6" y="120.4">1</text>
<text x="220.9" y="120.4">1</text>
<text x="220.9" y="122.9">2</text>
<text x="220.9" y="125.5">3</text>
<text x="245" y="120.4">1</text>
<text x="245" y="122.9">2</text>
<text x="245" y="125.5">3</text>
<text x="74.2" y="126.7">1</text>
<text x="74.2" y="129.3">2</text>
<text x="74.2" y="131.8">3</text>
<text x="92" y="131.8">6</text>
<text x="92" y="129.3">7</text>
<text x="92" y="126.7">8</text>
<text x="112.3" y="131.8">4</text>
<text x="112.3" y="129.3">5</text>
<text x="121.7" y="126.4" transform="rotate(-90 121.7 126.4)">3</text>
<text x="130.1" y="131.8">1</text>
<text x="220.9" y="128">4</text>
<text x="245" y="128">4</text>
<text x="74.2" y="134.4">4</text>
<text x="92" y="134.4">5</text>
<text x="112.3" y="134.4">6</text>
<text x="104.7" y="143.3">1</text>
<text x="109" y="141.7" transform="rotate(-90 109 141.7)">2</text>
<text x="112.3" y="143.3">3</text>
<text x="121.7" y="139.1" transform="rotate(-90 121.7 139.1)">2</text>
<text x="180.1" y="142.3" transform="rotate(-90 180.1 142.3)">8</text>
<text x="180.1" y="153.7" transform="rotate(-90 180.1 153.7)">4</text>
<text x="127.6" y="162.3">5</text>
<text x="127.6" y="167.4">6</text>
<text x="140.3" y="164.8">7</text>
</g>
<g font-size="1.8" fill="#0000c2">
<text x="148.9" y="160.2">DAC=100</text>
<text x="153.2" y="162.2">0,12V</text>
</g>
</svg>
